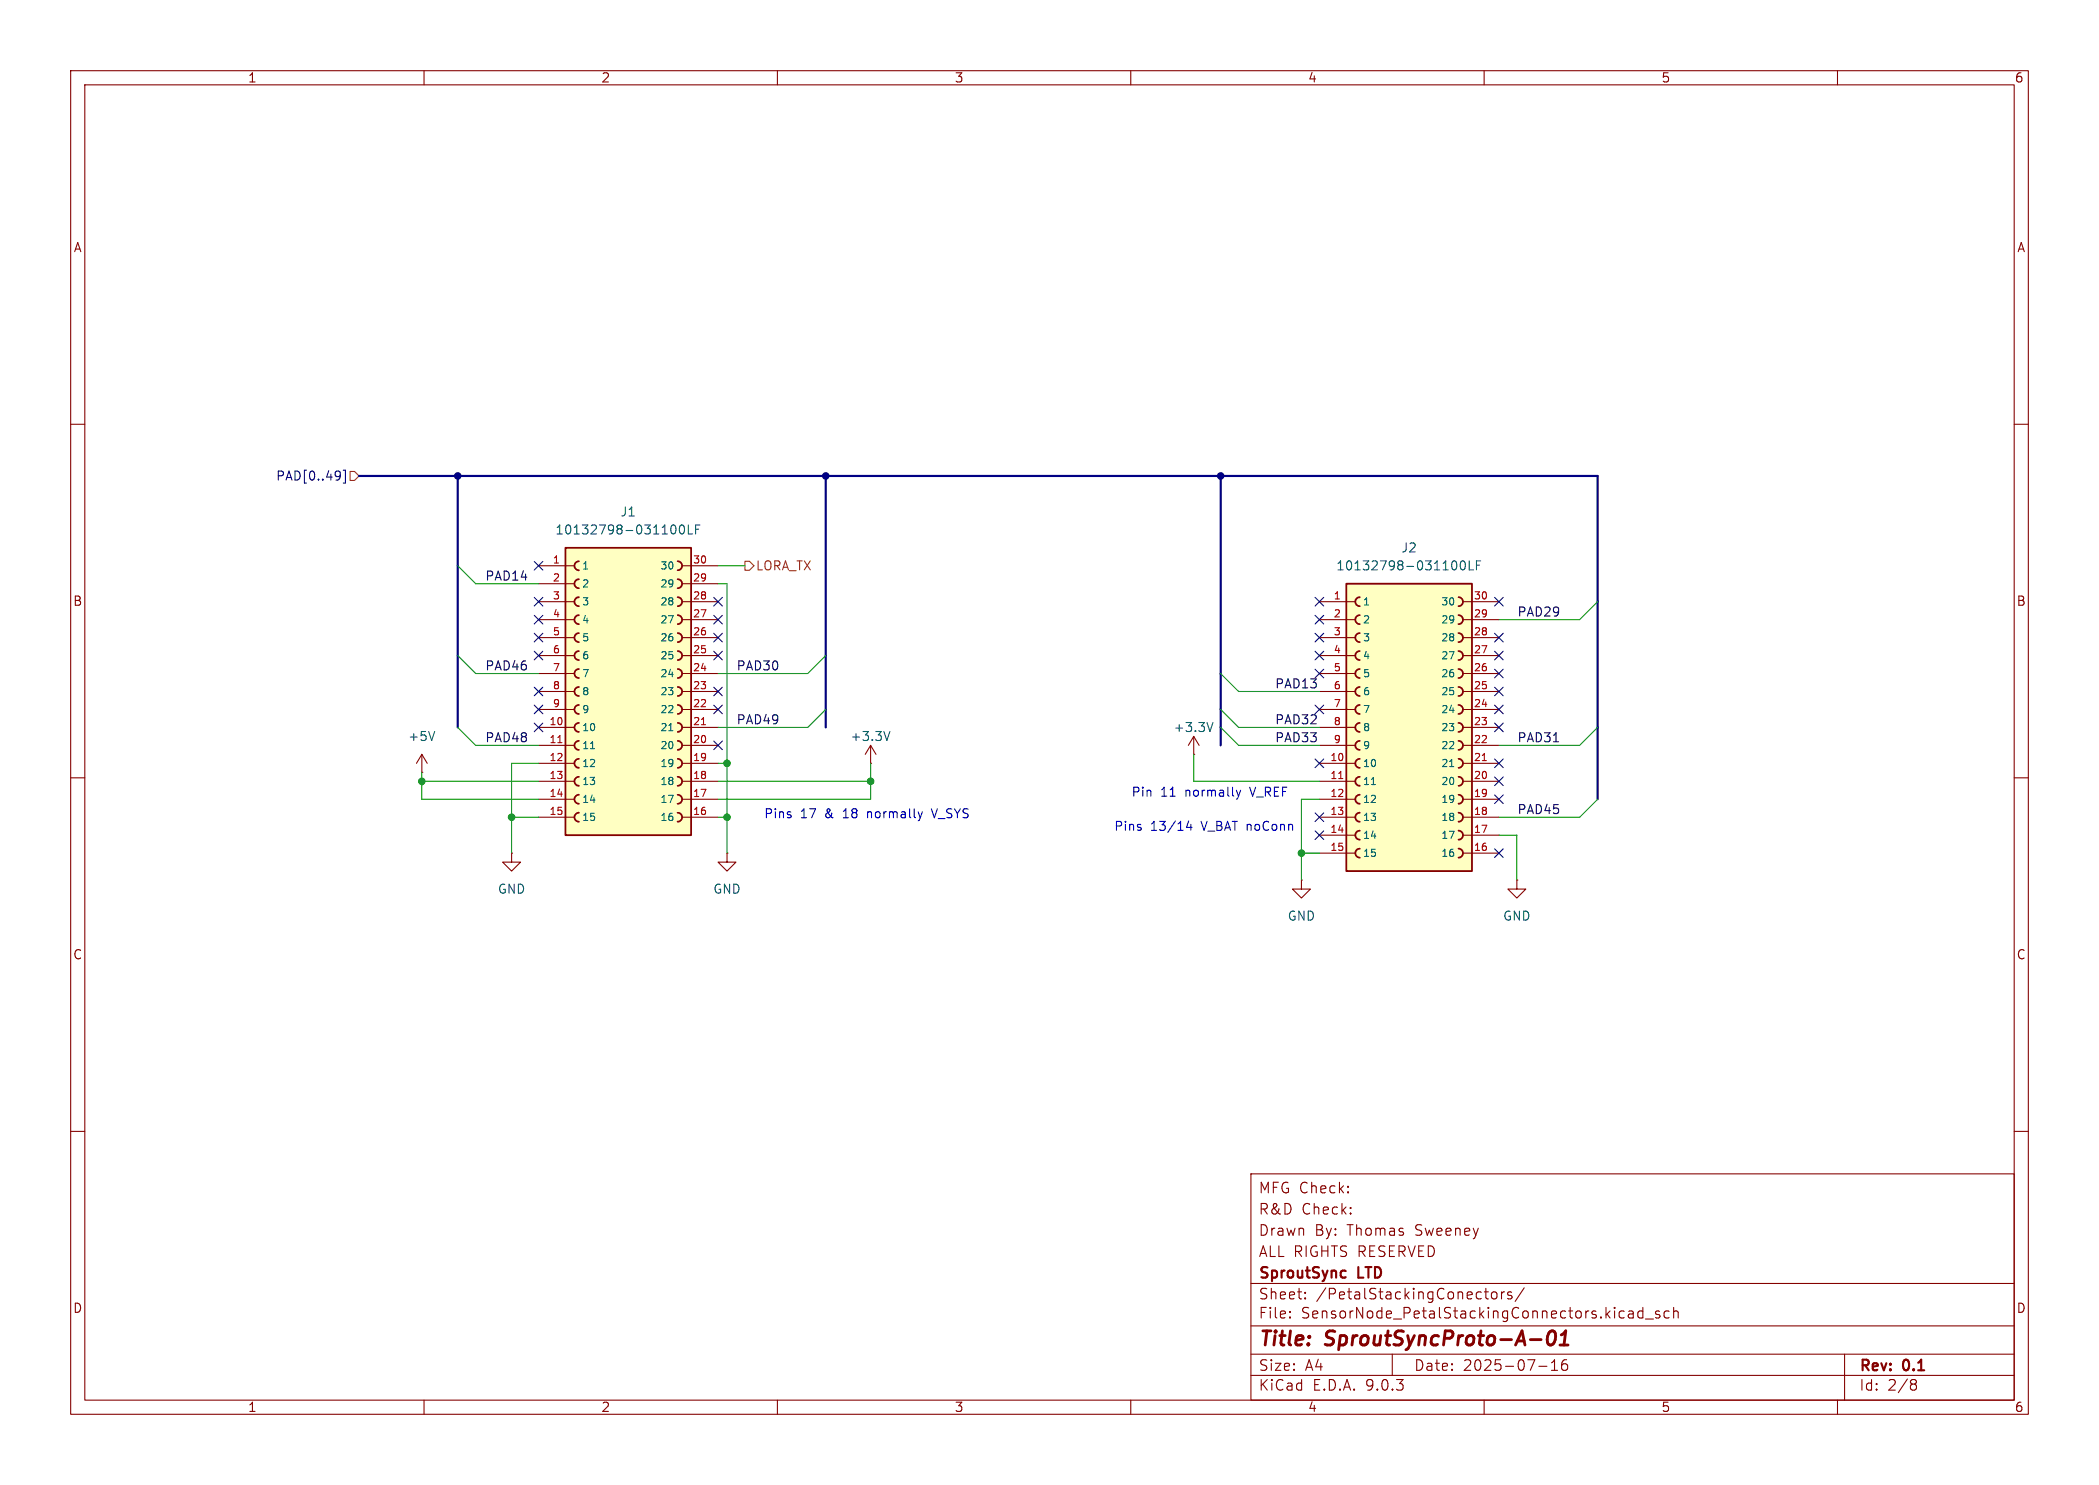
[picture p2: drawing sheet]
<svg xmlns="http://www.w3.org/2000/svg" width="297mm" height="210mm" viewBox="0 0 297 210" stroke-linecap="round" stroke-linejoin="round" font-family="sans-serif">
<g fill="none" stroke="#840000" stroke-width=".15">
<path d="M10 10h277v190h-277zM12 12h273v186h-273zM60 10v2M110 10v2M160 10v2M210 10v2M260 10v2M10 60h2M285 60h2M10 110h2M123.2 108h.1M123.2 105.4l-.8 1.3"/>
<path d="M123.2 105.4l.8 1.3M123.2 105.4v2.6M285 110h2M10 160h2M177 166h108v32h-108zM285 160h2M60 198v2M110 198v2M160 198v2M177 194.5h108M177 191.5h108M177 187.5h108"/>
<path d="M177 181.5h108M182.5 186.3h.1l-.1 .1M182.5 186.3v.1M182.5 185.5v.1M182.5 185.5h.1l-.1 .1M184.7 183.6v.1M184.7 183.6h-.1l.1 .1M184.7 182.8v.1M184.7 182.8h-.1l.1 .1M197 191.5v3M210 198v2M210 182.7h.6"/>
<path d="M210.3 183.6l.3 .1M211.2 182.8a.41 .41 0 0 1 .6 .2v.4a.41 .41 0 0 1-.4 .3 .41 .41 0 0 1-.4-.3v-.4zM212.5 182.7v1M212.9 182.7l-.3 .1-.1 .2M213.9 182.8l-.4-.1-.2 .2 .1 .2 .5 .2 .1 .1-.1 .2-.2 .1-.4-.1M215.7 182.1l-1.3 2M217.7 193.2h1.2M219.5 193.8h.9M219.5 192.7l.5-.4v1.5M221.7 192.3a.59 .59 0 0 0-.7 .6v.6l.1 .2 .4 .1 .2-.1 .1-.5-.1-.3h-.5l-.2 .3M230.6 185.4h.3l.2 .2v.8M231.1 186.3l-.5 .1"/>
<path d="M231.1 185.8h-.5M232.5 185.5l-.5-.1-.3 .3v.4l.2 .2 .1 .1 .5-.1M232.5 184.9v1.5M232.8 186.5h1.2M234.8 185.5l-.3-.1-.3 .2 .1 .2 .5 .2 .1 .1-.1 .2-.1 .1-.5-.1M236.2 185.5l-.5-.1-.2 .3v.4l.1 .2 .1 .1 .5-.1M236.8 185.5a.37 .37 0 0 1 .7 .1v.8M236.8 184.9v1.5M260 198v2M261 191.5v6.5M270.6 195.1l.4 .1a.31 .31 0 0 1 .2 .3 .31 .31 0 0 1-.3 .2M270.6 195.7h.3"/>
<path d="M270.9 195.7l.2 .2 .1 .4-.2 .2-.4 .1"/>
</g>
<path d="M219.2 188.4a.46 .46 0 0 1 .5-.2 .46 .46 0 0 1 .4 .4 1.15 1.15 0 0 1-.8 1.6l-.2-.1a1.54 1.54 0 0 1 .1-1.7zM220.7 190.2h1.2M220.9 188.8l.7-.6-.3 2" fill="none" stroke="#840000" stroke-width=".4"/>
<path d="M190.3 179.7l.1 .1M190.4 180.6l-.1 .1" fill="none" stroke="#840000" stroke-width=".3"/>
<path d="M125.9 103.4l-.4 1.3" fill="none" stroke="#006464" stroke-width=".15"/>
<path d="M80 77.5h17.8v40.6h-17.8z" fill="#ffffc2"/>
<g fill="none" stroke="#840000" stroke-width=".25">
<path d="M80 77.5h17.8v40.6h-17.8zM81.9 79.4a.64 .64 0 0 0-.6 .6 .64 .64 0 0 0 .6 .6M95.9 79.4a.64 .64 0 0 1 .6 .6 .64 .64 0 0 1-.6 .6M81.9 81.9a.64 .64 0 0 0-.6 .7 .64 .64 0 0 0 .6 .6M81.9 84.5a.64 .64 0 0 0-.6 .6 .64 .64 0 0 0 .6 .6M81.9 87a.64 .64 0 0 0-.6 .6 .64 .64 0 0 0 .6 .7M81.9 89.5a.64 .64 0 0 0-.6 .7 .64 .64 0 0 0 .6 .6M81.9 92.1a.64 .64 0 0 0-.6 .6 .64 .64 0 0 0 .6 .6M81.9 94.6a.64 .64 0 0 0-.6 .7 .64 .64 0 0 0 .6 .6M81.9 97.2a.64 .64 0 0 0-.6 .6 .64 .64 0 0 0 .6 .6M81.9 99.7a.64 .64 0 0 0-.6 .6 .64 .64 0 0 0 .6 .7M95.9 81.9a.64 .64 0 0 1 .6 .7 .64 .64 0 0 1-.6 .6"/>
<path d="M95.9 84.5a.64 .64 0 0 1 .6 .6 .64 .64 0 0 1-.6 .6M95.9 87a.64 .64 0 0 1 .6 .6 .64 .64 0 0 1-.6 .7M95.9 89.5a.64 .64 0 0 1 .6 .7 .64 .64 0 0 1-.6 .6M95.9 92.1a.64 .64 0 0 1 .6 .6 .64 .64 0 0 1-.6 .6M95.9 94.6a.64 .64 0 0 1 .6 .7 .64 .64 0 0 1-.6 .6M95.9 97.2a.64 .64 0 0 1 .6 .6 .64 .64 0 0 1-.6 .6M95.9 99.7a.64 .64 0 0 1 .6 .6 .64 .64 0 0 1-.6 .7M81.9 102.2a.64 .64 0 0 0-.6 .7 .64 .64 0 0 0 .6 .6M81.9 104.8a.64 .64 0 0 0-.6 .6 .64 .64 0 0 0 .6 .6M81.9 107.3a.64 .64 0 0 0-.6 .7 .64 .64 0 0 0 .6 .6M81.9 109.9a.64 .64 0 0 0-.6 .6 .64 .64 0 0 0 .6 .6M81.9 112.4a.64 .64 0 0 0-.6 .6 .64 .64 0 0 0 .6 .7"/>
<path d="M81.9 114.9a.64 .64 0 0 0-.6 .7 .64 .64 0 0 0 .6 .6M95.9 102.2a.64 .64 0 0 1 .6 .7 .64 .64 0 0 1-.6 .6M95.9 104.8a.64 .64 0 0 1 .6 .6 .64 .64 0 0 1-.6 .6M95.9 107.3a.64 .64 0 0 1 .6 .7 .64 .64 0 0 1-.6 .6M95.9 109.9a.64 .64 0 0 1 .6 .6 .64 .64 0 0 1-.6 .6M95.9 112.4a.64 .64 0 0 1 .6 .6 .64 .64 0 0 1-.6 .7M95.9 114.9a.64 .64 0 0 1 .6 .7 .64 .64 0 0 1-.6 .6"/>
</g>
<g fill="none" stroke="#840000" stroke-width=".15">
<path d="M76.2 80h5.1M76.2 82.6h5.1M76.2 85.1h5.1M76.2 87.6h5.1M76.2 90.2h5.1M76.2 92.7h5.1M76.2 95.3h5.1M76.2 97.8h5.1M96.5 80h5.1M96.5 82.6h5.1M96.5 85.1h5.1M96.5 87.6h5.1"/>
<path d="M96.5 90.2h5.1M96.5 92.7h5.1M96.5 95.3h5.1M96.5 97.8h5.1M76.2 100.3h5.1M76.2 102.9h5.1M76.2 105.4h5.1M76.2 108h5.1M76.2 110.5h5.1M76.2 113h5.1M76.2 115.6h5.1M96.5 100.3h5.1"/>
<path d="M96.5 102.9h5.1M96.5 105.4h5.1M96.5 108h5.1M96.5 110.5h5.1M96.5 113h5.1M96.5 115.6h5.1"/>
</g>
<path d="M95.5 74.3l.1 .4v.3l-.1 .4M96.3 74.3l.1-.1a.69 .69 0 0 1 .3 1.2l-.1 .1a.69 .69 0 0 1-.4-1.1zM97.4 74.2v1.3h.6M98.4 74.8h.4M99 74.2h-.6v1.3M83.6 105.9h.5M94.6 103.3h.6" fill="none" stroke="#006464" stroke-width=".15"/>
<path d="M78.9 105h.6M99.3 102.5h.5" fill="none" stroke="#a90000" stroke-width=".15"/>
<path d="M190.5 82.6h17.8v40.6h-17.8z" fill="#ffffc2"/>
<g fill="none" stroke="#840000" stroke-width=".25">
<path d="M190.5 82.6h17.8v40.6h-17.8zM192.4 84.5a.64 .64 0 0 0-.6 .6 .64 .64 0 0 0 .6 .6M192.4 87a.64 .64 0 0 0-.6 .6 .64 .64 0 0 0 .6 .7M192.4 89.5a.64 .64 0 0 0-.6 .7 .64 .64 0 0 0 .6 .6M192.4 92.1a.64 .64 0 0 0-.6 .6 .64 .64 0 0 0 .6 .6M192.4 94.6a.64 .64 0 0 0-.6 .7 .64 .64 0 0 0 .6 .6M192.4 97.2a.64 .64 0 0 0-.6 .6 .64 .64 0 0 0 .6 .6M192.4 99.7a.64 .64 0 0 0-.6 .6 .64 .64 0 0 0 .6 .7M206.4 84.5a.64 .64 0 0 1 .6 .6 .64 .64 0 0 1-.6 .6M206.4 87a.64 .64 0 0 1 .6 .6 .64 .64 0 0 1-.6 .7M206.4 89.5a.64 .64 0 0 1 .6 .7 .64 .64 0 0 1-.6 .6M206.4 92.1a.64 .64 0 0 1 .6 .6 .64 .64 0 0 1-.6 .6"/>
<path d="M206.4 94.6a.64 .64 0 0 1 .6 .7 .64 .64 0 0 1-.6 .6M206.4 97.2a.64 .64 0 0 1 .6 .6 .64 .64 0 0 1-.6 .6M206.4 99.7a.64 .64 0 0 1 .6 .6 .64 .64 0 0 1-.6 .7M192.4 102.2a.64 .64 0 0 0-.6 .7 .64 .64 0 0 0 .6 .6M192.4 104.8a.64 .64 0 0 0-.6 .6 .64 .64 0 0 0 .6 .6M192.4 107.3a.64 .64 0 0 0-.6 .7 .64 .64 0 0 0 .6 .6M192.4 109.9a.64 .64 0 0 0-.6 .6 .64 .64 0 0 0 .6 .6M192.4 112.4a.64 .64 0 0 0-.6 .6 .64 .64 0 0 0 .6 .7M192.4 114.9a.64 .64 0 0 0-.6 .7 .64 .64 0 0 0 .6 .6M192.4 117.5a.64 .64 0 0 0-.6 .6 .64 .64 0 0 0 .6 .6M206.4 102.2a.64 .64 0 0 1 .6 .7 .64 .64 0 0 1-.6 .6M206.4 104.8a.64 .64 0 0 1 .6 .6 .64 .64 0 0 1-.6 .6"/>
<path d="M206.4 107.3a.64 .64 0 0 1 .6 .7 .64 .64 0 0 1-.6 .6M206.4 109.9a.64 .64 0 0 1 .6 .6 .64 .64 0 0 1-.6 .6M206.4 112.4a.64 .64 0 0 1 .6 .6 .64 .64 0 0 1-.6 .7M206.4 114.9a.64 .64 0 0 1 .6 .7 .64 .64 0 0 1-.6 .6M206.4 117.5a.64 .64 0 0 1 .6 .6 .64 .64 0 0 1-.6 .6M192.4 120a.64 .64 0 0 0-.6 .7 .64 .64 0 0 0 .6 .6M206.4 120a.64 .64 0 0 1 .6 .7 .64 .64 0 0 1-.6 .6"/>
</g>
<g fill="none" stroke="#840000" stroke-width=".15">
<path d="M186.7 85.1h5.1M186.7 87.6h5.1M186.7 90.2h5.1M186.7 92.7h5.1M186.7 95.3h5.1M186.7 97.8h5.1M207 85.1h5.1M207 87.6h5.1M207 90.2h5.1M207 92.7h5.1M207 95.3h5.1M207 97.8h5.1"/>
<path d="M59.7 109.2h.1M59.7 106.7l-.8 1.3M59.7 106.7l.8 1.3M59.7 106.7v2.5M168.9 106.7h.1M168.9 104.1l-.8 1.3M168.9 104.1l.8 1.3M168.9 104.1v2.6M186.7 100.3h5.1M186.7 102.9h5.1M186.7 105.4h5.1M186.7 108h5.1"/>
<path d="M186.7 110.5h5.1M186.7 113h5.1M186.7 115.6h5.1M186.7 118.1h5.1M207 100.3h5.1M207 102.9h5.1M207 105.4h5.1M207 108h5.1M207 110.5h5.1M207 113h5.1M207 115.6h5.1M207 118.1h5.1"/>
<path d="M72.4 120.7v1.2h1.3l-1.3 1.3-1.3-1.3h1.3M72.4 120.7h.1M102.9 120.7v1.2h1.2l-1.2 1.3-1.3-1.3h1.3M102.9 120.7h.1M184.1 124.5v1.2h1.3l-1.3 1.3-1.2-1.3h1.2M184.1 124.5h.1M186.7 120.7h5.1M207 120.7h5.1M214.6 124.5v1.2h1.3l-1.3 1.3-1.2-1.3h1.2M214.6 124.5h.1"/>
</g>
<path d="M206 79.4l.1 .4v.3l-.1 .4M206.7 79.4l.2-.1a.69 .69 0 0 1 .3 1.2l-.2 .1a.69 .69 0 0 1-.3-1.2zM207.9 79.3v1.3h.6M208.9 79.9h.4M209.5 79.3h-.6v1.3M61.5 103.4l-.4 1.3M171.6 102.2l-.4 1.2M194 111h.6M205.1 108.4h.6" fill="none" stroke="#006464" stroke-width=".15"/>
<path d="M189.4 110.1h.6M209.7 107.6h.6" fill="none" stroke="#a90000" stroke-width=".15"/>
<g fill="none" stroke="#000084" stroke-width=".15">
<path d="M48 66.7h.1a1.07 1.07 0 0 1-.1 1.1M48.2 67.2l-.2 .1M48.6 66.5h.3v1.8h-.3M75.6 79.4l1.2 1.2M76.8 79.4l-1.2 1.2M75.6 99.7l1.2 1.2M75.6 92.1l1.2 1.2M75.6 97.2l1.2 1.2M75.6 89.6l1.2 1.2M75.6 87l1.2 1.2M75.6 84.5l1.2 1.2M76.8 99.7l-1.2 1.2"/>
<path d="M76.8 92.1l-1.2 1.2M76.8 97.2l-1.2 1.2M76.8 89.6l-1.2 1.2M76.8 87l-1.2 1.2M76.8 84.5l-1.2 1.2M101 99.7l1.2 1.2M101 89.6l1.2 1.2M101 87l1.2 1.2M101 92.1l1.2 1.2M101 84.5l1.2 1.2M101 97.2l1.2 1.2M102.2 99.7l-1.2 1.2"/>
<path d="M102.2 89.6l-1.2 1.2M102.2 87l-1.2 1.2M102.2 92.1l-1.2 1.2M102.2 84.5l-1.2 1.2M102.2 97.2l-1.2 1.2M186.1 99.7l1.2 1.2M186.1 92.1l1.2 1.2M186.1 87l1.2 1.2M186.1 89.6l1.2 1.2M186.1 94.6l1.2 1.3M186.1 84.5l1.2 1.2M187.3 99.7l-1.2 1.2"/>
<path d="M187.3 92.1l-1.2 1.2M187.3 87l-1.2 1.2M187.3 89.6l-1.2 1.2M187.3 94.6l-1.2 1.3M187.3 84.5l-1.2 1.2M211.5 94.6l1.2 1.3M211.5 97.2l1.2 1.2M211.5 92.1l1.2 1.2M211.5 89.6l1.2 1.2M211.5 84.5l1.2 1.2M211.5 99.7l1.2 1.2M212.7 94.6l-1.2 1.3"/>
<path d="M212.7 89.6l-1.2 1.2M212.7 92.1l-1.2 1.2M212.7 97.2l-1.2 1.2M212.7 84.5l-1.2 1.2M212.7 99.7l-1.2 1.2M75.6 102.3l1.2 1.2M76.8 102.3l-1.2 1.2M101 104.8l1.2 1.2M102.2 104.8l-1.2 1.2M186.1 115l1.2 1.2M186.1 117.5l1.2 1.2M186.1 107.3l1.2 1.3"/>
<path d="M187.3 115l-1.2 1.2M187.3 117.5l-1.2 1.2M187.3 107.3l-1.2 1.3M211.5 112.4l1.2 1.2M211.5 107.3l1.2 1.3M211.5 109.9l1.2 1.2M211.5 102.3l1.2 1.2M212.7 112.4l-1.2 1.2M212.7 107.3l-1.2 1.3M212.7 109.9l-1.2 1.2M212.7 102.3l-1.2 1.2M211.5 120l1.2 1.3"/>
<path d="M212.7 120l-1.2 1.3"/>
</g>
<path d="M49.5 66.7h.7l.6 .6-.6 .6h-.7zM105.4 79.4h.6l.7 .6-.7 .6h-.6z" fill="none" stroke="#725600" stroke-width=".15"/>
<path d="M219.8 104.9h.7" fill="none" stroke="#0f0f0f" stroke-width=".15"/>
<path d="M50.8 67.3h175.3v45.7M64.8 67.3v35.6M116.8 67.3v35.6M172.7 67.3v38.1" fill="none" stroke="#000084" stroke-width=".3"/>
<g fill="none" stroke="#009600" stroke-width=".15">
<path d="M64.8 80l2.5 2.6h8.9M64.8 92.7l2.5 2.6h8.9M101.6 82.6h1.3v38.1M101.6 80h3.8M116.8 92.7l-2.5 2.6h-12.7M172.7 95.3l2.6 2.5h11.4M226.1 85.1l-2.6 2.5h-11.4M59.7 109.2v3.8h16.5M59.7 110.5h16.5M64.8 102.9l2.5 2.5h8.9M72.4 115.6h3.8M76.2 108h-3.8v12.7"/>
<path d="M101.6 110.5h21.6M101.6 108h1.3M101.6 115.6h1.3M116.8 100.3l-2.5 2.6h-12.7M123.2 108v5h-21.6M168.9 106.7v3.8h17.8M172.7 102.9l2.6 2.5h11.4M172.7 100.3l2.6 2.6h11.4M186.7 113h-2.6v11.5M212.1 118.1h2.5v6.4M226.1 102.9l-2.6 2.5h-11.4M226.1 113l-2.6 2.6h-11.4"/>
<path d="M184.1 120.7h2.6"/>
</g>
<path d="M130.5 114.8l-.3 .8M131.8 114.4l.4 1.2M168.2 116.1l-.3 .9h.8M168.5 116.6v.8M174.9 111.8l.3 .8M175.2 112.6l-.1 .4M175.6 111.8l-.4 .8" fill="none" stroke="#0000c2" stroke-width=".15"/>
<g fill="#009600" stroke="#009600" stroke-width=".15">
<circle cx="59.7" cy="110.5" r=".46"/>
<circle cx="72.4" cy="115.6" r=".46"/>
<circle cx="102.9" cy="108" r=".46"/>
<circle cx="123.2" cy="110.5" r=".46"/>
<circle cx="102.9" cy="115.6" r=".46"/>
<circle cx="184.1" cy="120.7" r=".46"/>
</g>
<g fill="#000084" stroke="#000084" stroke-width=".15">
<circle cx="116.8" cy="67.3" r=".46"/>
<circle cx="64.8" cy="67.3" r=".46"/>
<circle cx="172.7" cy="67.3" r=".46"/>
</g>
<g font-size="2.8" fill="#840000">
<text x="178" y="190.9">Title:</text>
<text x="187.7" y="190.9">SproutSyncProto-A-01</text>
</g>
<g font-size="2.1" fill="#840000">
<text x="178" y="172">R&amp;D</text>
<text x="178" y="169">MFG Check:</text>
<text x="184.2" y="172">Check:</text>
<text x="178" y="178">ALL RIGHTS RESERVED</text>
<text x="178" y="175">Drawn</text>
<text x="186" y="175">By:</text>
<text x="190.7" y="175">Thomas</text>
<text x="200.4" y="175">Sweeney</text>
<text x="178" y="184">Sheet:</text>
<text x="178" y="181.2">SproutSync</text>
<text x="186.2" y="184">/PetalStackingConectors/</text>
<text x="192.2" y="181.2">LTD</text>
<text x="178" y="186.7">File:</text>
<text x="184.1" y="186.7">SensorNode_PetalStackingConnectors.kicad_sch</text>
<text x="178" y="196.9">KiCad</text>
<text x="178" y="194.1">Size:</text>
<text x="184.7" y="194.1">A4</text>
<text x="185.7" y="196.9">E.D.A.</text>
<text x="193.3" y="196.9">9.0.3</text>
<text x="200" y="194.1">Date:</text>
<text x="207" y="194.1">2025-07-16</text>
<text x="263" y="194.3">Rev:</text>
<text x="263" y="196.9">Id:</text>
<text x="267.1" y="196.9">2/8</text>
<text x="269.4" y="194.3">0.1</text>
</g>
<g font-size="1.8" fill="#840000">
<text x="35" y="11.9">1</text>
<text x="85" y="11.9">2</text>
<text x="135" y="11.9">3</text>
<text x="185" y="11.9">4</text>
<text x="235" y="11.9">5</text>
<text x="285" y="11.9">6</text>
<text x="10.3" y="35.9">A</text>
<text x="285.3" y="35.9">A</text>
<text x="10.3" y="85.9">B</text>
<text x="285.3" y="85.9">B</text>
<text x="10.3" y="135.9">C</text>
<text x="285.3" y="135.9">C</text>
<text x="10.3" y="185.9">D</text>
<text x="285.3" y="185.9">D</text>
<text x="35" y="199.9">1</text>
<text x="85" y="199.9">2</text>
<text x="135" y="199.9">3</text>
<text x="185" y="199.9">4</text>
<text x="235" y="199.9">5</text>
<text x="285" y="199.9">6</text>
</g>
<text font-size="1.8" fill="#000084" x="39" y="68.2">PAD[0..49]</text>
<g font-size="1.8" fill="#006464">
<text x="78.5" y="75.8">10132798-031100LF</text>
<text x="87.7" y="73.3">J1</text>
<text x="189" y="80.9">10132798-031100LF</text>
<text x="198.2" y="78.3">J2</text>
<text x="57.7" y="105">+5V</text>
<text x="120.2" y="105">+3.3V</text>
<text x="166" y="103.7">+3.3V</text>
<text x="70.4" y="126.6">GND</text>
<text x="100.8" y="126.6">GND</text>
<text x="182.1" y="130.4">GND</text>
<text x="212.6" y="130.4">GND</text>
</g>
<g font-size="1.8" fill="#0f0f0f">
<text x="68.6" y="82.2">PAD14</text>
<text x="214.6" y="87.3">PAD29</text>
<text x="68.6" y="94.9">PAD46</text>
<text x="104.1" y="94.9">PAD30</text>
<text x="180.3" y="97.4">PAD13</text>
<text x="68.6" y="105.1">PAD48</text>
<text x="104.1" y="102.5">PAD49</text>
<text x="180.3" y="105.1">PAD33</text>
<text x="180.3" y="102.5">PAD32</text>
<text x="214.6" y="105.1">PAD31</text>
<text x="214.6" y="115.2">PAD45</text>
</g>
<text font-size="1.8" fill="#725600" x="106.9" y="80.9">LORA_TX</text>
<g font-size="1.8" fill="#0000c2">
<text x="160" y="112.9">Pin</text>
<text x="164.2" y="112.9">11</text>
<text x="167.8" y="112.9">normally</text>
<text x="177.2" y="112.9">V_REF</text>
<text x="108" y="115.9">Pins</text>
<text x="113.3" y="115.9">17</text>
<text x="116.8" y="115.9">&amp;</text>
<text x="119.6" y="115.9">18</text>
<text x="123.2" y="115.9">normally</text>
<text x="132.6" y="115.9">V_SYS</text>
<text x="157.6" y="117.7">Pins</text>
<text x="162.8" y="117.7">13/14</text>
<text x="170.1" y="117.7">V_BAT noConn</text>
</g>
<g font-size="1.4" fill="#a90000">
<text x="78.1" y="79.8">1</text>
<text x="78.1" y="82.3">2</text>
<text x="98" y="79.8">30</text>
<text x="98" y="82.3">29</text>
<text x="78.1" y="84.8">3</text>
<text x="78.1" y="87.4">4</text>
<text x="78.1" y="89.9">5</text>
<text x="98" y="84.8">28</text>
<text x="98" y="87.4">27</text>
<text x="98" y="89.9">26</text>
<text x="188.6" y="84.8">1</text>
<text x="188.6" y="87.4">2</text>
<text x="188.6" y="89.9">3</text>
<text x="208.5" y="84.8">30</text>
<text x="208.5" y="87.4">29</text>
<text x="208.5" y="89.9">28</text>
<text x="78.1" y="92.5">6</text>
<text x="78.1" y="95">7</text>
<text x="98" y="92.5">25</text>
<text x="98" y="95">24</text>
<text x="188.6" y="92.5">4</text>
<text x="188.6" y="95">5</text>
<text x="208.5" y="92.5">27</text>
<text x="208.5" y="95">26</text>
<text x="78.1" y="97.5">8</text>
<text x="78.1" y="100.1">9</text>
<text x="98" y="97.5">23</text>
<text x="98" y="100.1">22</text>
<text x="188.6" y="97.5">6</text>
<text x="188.6" y="100.1">7</text>
<text x="208.5" y="97.5">25</text>
<text x="208.5" y="100.1">24</text>
<text x="77.6" y="102.6">10</text>
<text x="77.6" y="105.2">11</text>
<text x="77.6" y="107.7">12</text>
<text x="98" y="102.6">21</text>
<text x="98" y="105.2">20</text>
<text x="98" y="107.7">19</text>
<text x="188.1" y="107.7">10</text>
<text x="188.6" y="102.6">8</text>
<text x="188.6" y="105.2">9</text>
<text x="208.5" y="102.6">23</text>
<text x="208.5" y="105.2">22</text>
<text x="208.5" y="107.7">21</text>
<text x="77.6" y="110.2">13</text>
<text x="77.6" y="112.8">14</text>
<text x="98" y="110.2">18</text>
<text x="98" y="112.8">17</text>
<text x="188.1" y="110.2">11</text>
<text x="188.1" y="112.8">12</text>
<text x="208.5" y="110.2">20</text>
<text x="208.5" y="112.8">19</text>
<text x="77.6" y="115.3">15</text>
<text x="98" y="115.3">16</text>
<text x="188.1" y="115.3">13</text>
<text x="188.1" y="117.9">14</text>
<text x="208.5" y="115.3">18</text>
<text x="208.5" y="117.9">17</text>
<text x="188.1" y="120.4">15</text>
<text x="208.5" y="120.4">16</text>
</g>
<g font-size="1.4" fill="#006464">
<text x="82.3" y="80.7">1</text>
<text x="82.3" y="83.3">2</text>
<text x="93.3" y="80.7">30</text>
<text x="93.3" y="83.3">29</text>
<text x="82.3" y="85.8">3</text>
<text x="82.3" y="88.4">4</text>
<text x="93.3" y="85.8">28</text>
<text x="93.3" y="88.4">27</text>
<text x="192.8" y="85.8">1</text>
<text x="192.8" y="88.4">2</text>
<text x="203.8" y="85.8">30</text>
<text x="203.8" y="88.4">29</text>
<text x="82.3" y="90.9">5</text>
<text x="82.3" y="93.4">6</text>
<text x="82.3" y="96">7</text>
<text x="93.3" y="90.9">26</text>
<text x="93.3" y="93.4">25</text>
<text x="93.3" y="96">24</text>
<text x="192.8" y="90.9">3</text>
<text x="192.8" y="93.4">4</text>
<text x="192.8" y="96">5</text>
<text x="203.8" y="90.9">28</text>
<text x="203.8" y="93.4">27</text>
<text x="203.8" y="96">26</text>
<text x="82.3" y="98.5">8</text>
<text x="82.3" y="101.1">9</text>
<text x="93.3" y="98.5">23</text>
<text x="93.3" y="101.1">22</text>
<text x="192.8" y="98.5">6</text>
<text x="192.8" y="101.1">7</text>
<text x="203.8" y="98.5">25</text>
<text x="203.8" y="101.1">24</text>
<text x="82.3" y="103.6">10</text>
<text x="82.3" y="106.1">11</text>
<text x="93.3" y="103.6">21</text>
<text x="93.3" y="106.1">20</text>
<text x="192.8" y="103.6">8</text>
<text x="192.8" y="106.1">9</text>
<text x="203.8" y="103.6">23</text>
<text x="203.8" y="106.1">22</text>
<text x="82.3" y="108.7">12</text>
<text x="82.3" y="111.2">13</text>
<text x="82.3" y="113.8">14</text>
<text x="93.3" y="108.7">19</text>
<text x="93.3" y="111.2">18</text>
<text x="93.3" y="113.8">17</text>
<text x="192.8" y="108.7">10</text>
<text x="192.8" y="111.2">11</text>
<text x="192.8" y="113.8">12</text>
<text x="203.8" y="108.7">21</text>
<text x="203.8" y="111.2">20</text>
<text x="203.8" y="113.8">19</text>
<text x="82.3" y="116.3">15</text>
<text x="93.3" y="116.3">16</text>
<text x="192.8" y="116.3">13</text>
<text x="192.8" y="118.8">14</text>
<text x="203.8" y="116.3">18</text>
<text x="203.8" y="118.8">17</text>
<text x="192.8" y="121.4">15</text>
<text x="203.8" y="121.4">16</text>
</g>
</svg>
